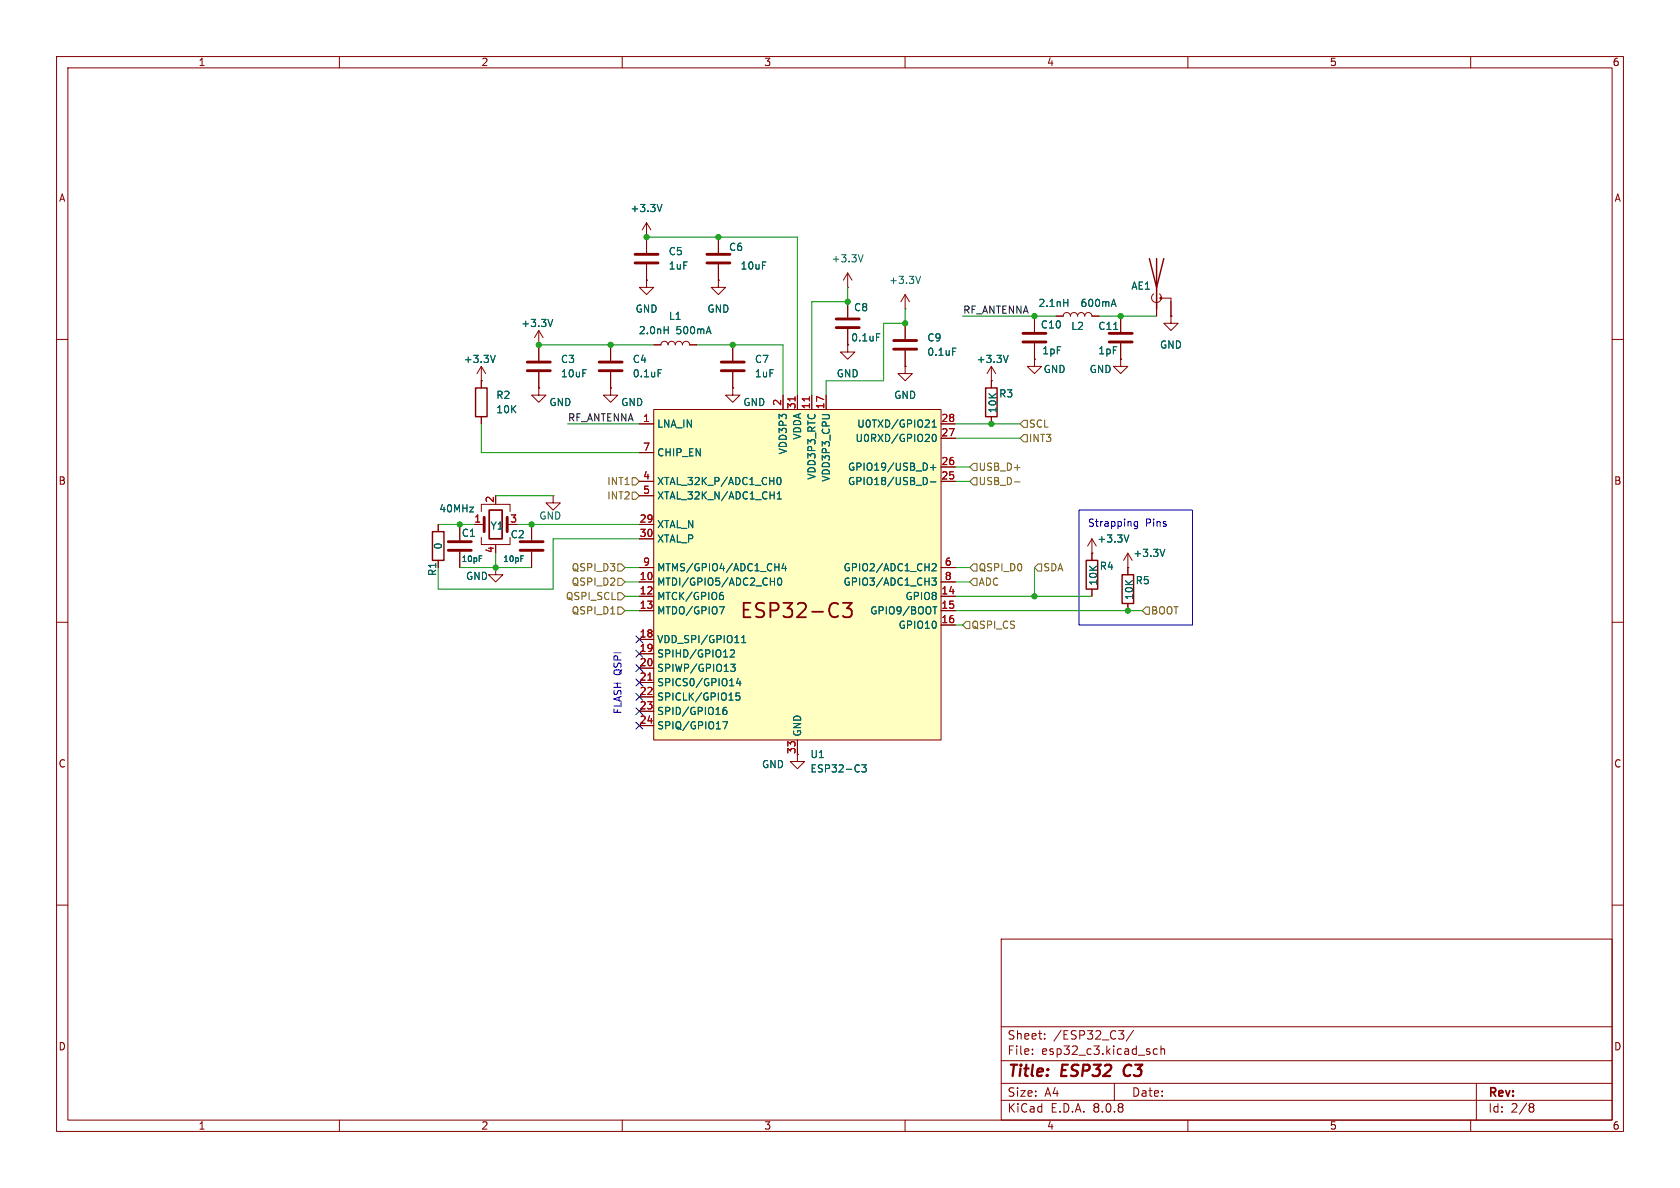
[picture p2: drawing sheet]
<svg xmlns="http://www.w3.org/2000/svg" width="297mm" height="210mm" viewBox="0 0 297 210" stroke-linecap="round" stroke-linejoin="round" font-family="sans-serif">
<g fill="none" stroke="#840000" stroke-width=".18">
<path d="M10 10h277v190h-277zM12 12h273v186h-273zM60 10v2M110 10v2M160 10v2M210 10v2M260 10v2M114.3 39.4v5.3M114.3 39.4l-.8 1.2M114.3 39.4l.8 1.2M114.3 41.9h.1M114.3 49.5v1.3h1.3l-1.3 1.3-1.3-1.3h1.3"/>
<path d="M114.3 49.5h.1M114.3 46.7v2.8M127 49.5v1.3h1.3l-1.3 1.3-1.3-1.3h1.3M127 49.5h.1M127 41.9v2.8M127 46.7v2.8M149.9 50.8h.1M149.9 58.2v4h1.2l-1.2 1.3-1.3-1.3h1.3M149.9 48.3l-.8 1.2M149.9 48.3v2.5M149.9 53.3v2.8M149.9 48.3l.7 1.2"/>
<path d="M160 54.6h.1M160 52.1l-.7 1.2M160 52.1v2.5M160 57.2v2.7M160 52.1l.8 1.2M182.9 55.9v2.8M186.7 55.9h1.3a.64 .64 0 0 1 .6-.7 .64 .64 0 0 1 .6 .7 .64 .64 0 0 1 .7-.7 .64 .64 0 0 1 .6 .7 .64 .64 0 0 1 .6-.7 .64 .64 0 0 1 .7 .7 .64 .64 0 0 1 .6-.7 .64 .64 0 0 1 .6 .7h1.3M198.1 55.9v2.8M204.5 50.8v5.1M205 51.9a.85 .85 0 0 1 .1 1.3 .85 .85 0 0 1-1.3 0 .85 .85 0 0 1 .2-1.3M205.2 52.7h1.8v3.2M207 55.9v1.3h1.3l-1.3 1.2-1.3-1.2h1.3"/>
<path d="M207 55.9h.1M10 60h2M107.9 68.6v1.3h1.3l-1.3 1.2-1.2-1.2h1.2M107.9 68.6h.1M107.9 61v2.8M107.9 65.8v2.8M115.6 61h1.2a.64 .64 0 0 1 .7-.7 .64 .64 0 0 1 .6 .7 .64 .64 0 0 1 .6-.7 .64 .64 0 0 1 .7 .7 .64 .64 0 0 1 .6-.7 .64 .64 0 0 1 .6 .7 .64 .64 0 0 1 .7-.7 .64 .64 0 0 1 .6 .7h1.3M129.5 68.6v1.3h1.3l-1.3 1.2-1.2-1.2h1.2M129.5 68.6h.1M129.5 61v2.8M129.5 65.8v2.8M160 64.8v1.2h1.3l-1.3 1.3-1.3-1.3h1.3"/>
<path d="M160 64.8h.1M160 62v2.8M175.3 67.3h.1M175.3 64.8l-.8 1.2M175.3 64.8v3.8M175.3 73.7v1.2M175.3 64.8l.7 1.2M182.9 63.5v1.3h1.2l-1.2 1.2-1.3-1.2h1.3M182.9 63.5h.1M182.9 60.7v2.8M198.1 63.5v1.3h1.3l-1.3 1.2-1.3-1.2h1.3M198.1 63.5h.1"/>
<path d="M198.1 60.7v2.8M285 60h2M193 97.8h.1M193 95.3l-.7 1.2M193 95.3v3.8M193 95.3l.8 1.2M199.4 97.8v3.8M199.4 97.8l-.8 1.3M199.4 97.8l.8 1.3M10 110h2M193 104.1v1.3M199.4 100.3h.1"/>
<path d="M199.4 106.7v1.3M285 110h2M10 160h2M177 166h108v32h-108zM285 160h2M60 198v2M110 198v2M160 198v2M177 194.5h108M177 191.5h108M177 187.5h108M177 181.5h108"/>
<path d="M182.5 186.3v.1M182.5 185.5v.1M184.7 183.6v.1M184.7 182.8v.1M197 191.5v3M197.7 182.2h1l-.5 .6M198.4 182.8l.3 .3v.3l-.3 .3M200.4 182.1l-1.3 2M204.6 185.5l-.4-.1-.3 .3v.4l.1 .2h.6M205.2 185.5l.3-.1 .3 .1 .1 .9M205.2 184.9v1.5M210 198v2"/>
<path d="M260 198v2M261 191.5v6.5M270.6 195.1l.4 .1 .2 .2-.3 .3M270.6 195.7h.3M270.9 195.7l.2 .2 .1 .4-.2 .2-.4 .1"/>
</g>
<path d="M198.9 188.5a1.27 1.27 0 0 0 0 1.6" fill="none" stroke="#840000" stroke-width=".4"/>
<g fill="none" stroke="#006464" stroke-width=".18">
<path d="M117 36.1l-.4 1.3M117.4 58.3h.7M118.1 57.7v1.3M152.6 45l-.4 1.3M155 59h.6M162.7 48.8l-.4 1.3M188.1 53.5h.7M188.8 52.9v1.3M196.9 58.2h.7M116.3 65.3h.7M168.4 61.5h.6M178.2 62.8l-.4 1.3"/>
<path d="M199.6 94.6l-.5 1.2M205.9 97.1l-.4 1.3"/>
</g>
<path d="M203.2 45.7l1.3 5.1 1.2-5.1M204.5 45.7v8.9M174.2 68.6h2.1v5.1h-2.1zM192 99.1h2.1v5h-2.1zM198.4 101.6h2v5.1h-2z" fill="none" stroke="#840000" stroke-width=".25"/>
<circle cx="205.2" cy="52.7" r=".18" fill="#840000" stroke="#840000" stroke-width=".18"/>
<g fill="none" stroke="#840000" stroke-width=".51">
<path d="M112.3 46.5h4M112.3 45h4M125 46.5h4M125 45h4M147.8 57.9h4.1M147.8 56.4h4.1M180.8 58.9h4.1M196.1 58.9h4.1M105.9 65.5h4.1M105.9 64h4.1M127.5 65.5h4.1M127.5 64h4.1"/>
<path d="M158 61.7h4.1M158 60.2h4.1M180.8 60.5h4.1M196.1 60.5h4.1"/>
</g>
<path d="M115.6 72.4h50.8v58.4h-50.8z" fill="#ffffc2"/>
<g fill="none" stroke="#840000" stroke-width=".18">
<path d="M95.2 58.4l-.7 1.3M95.2 58.4v5.4M95.2 58.4l.8 1.3M114.3 41.9h.1M114.3 49.5h.1M114.3 41.9v2.8M114.3 46.7v2.8M127 49.5h.1M127 41.9v2.8M127 46.7v2.8M149.9 53.3v2.8M149.9 58.2v2.8"/>
<path d="M160 57.2v2.7M182.9 55.9v2.8M186.7 55.9h1.3M193 55.9h1.3M198.1 55.9v2.8M204.5 53.3v2.6M207 55.9h.1M207 53.3v2.6M85.1 67.3h.1M85.1 64.8v3.8M85.1 73.7v1.2M85.1 64.8l-.8 1.2"/>
<path d="M85.1 64.8l.8 1.2M95.2 61h.1M95.2 68.6v1.3h1.3l-1.3 1.2-1.2-1.2h1.2M95.2 68.6h.1M95.2 65.8v2.8M107.9 68.6h.1M107.9 61v2.8M107.9 65.8v2.8M113 74.9h2.6M115.6 72.4h50.8v58.4h-50.8zM115.6 61h1.2M121.9 61h1.3"/>
<path d="M129.5 68.6h.1M129.5 61v2.8M129.5 65.8v2.8M138.4 69.9v2.5M141 69.9v2.5M143.5 69.9v2.5M146 69.9v2.5M160 64.8h.1M160 62v2.8M166.4 74.9h2.5M166.4 77.5h2.5M175.3 67.3h.1"/>
<path d="M175.3 67.3v1.3M175.3 73.7v1.2M182.9 63.5h.1M182.9 60.7v2.8M198.1 63.5h.1M198.1 60.7v2.8M77.5 92.7v1.3M77.5 99.1v1.2M81.3 92.7v2.8M81.3 97.5v2.8M83.8 92.7h1.8M85.1 95v1.3h5.1v-1.3"/>
<path d="M85.1 90.4v-1.2h5.1v1.2M87.6 96.3v.2M94 92.7v2.8M94 97.5v2.8M97.8 87.6v1.3h1.3l-1.3 1.3-1.3-1.3h1.3M97.8 87.6h.1M113 85.1h2.6M113 92.7h2.6M113 95.3h2.6M113 87.6h2.6M113 80h2.6M166.4 85.1h2.5"/>
<path d="M166.4 82.6h2.5M193 97.8h.1M193 97.8v1.3M87.6 100.3v1.3h1.3l-1.3 1.3-1.2-1.3h1.2M87.6 100.3h.1M113 102.9h2.6M113 105.4h2.6M113 108h2.6M113 113h2.6M113 115.6h2.6M113 118.1h2.6M113 100.3h2.6"/>
<path d="M166.4 102.9h2.5M166.4 105.4h2.5M166.4 108h2.5M166.4 110.5h2.5M166.4 100.3h2.5M193 104.1v1.3M199.4 100.3h.1M199.4 100.3v1.3M199.4 106.7v1.3M113 120.7h2.6M113 123.2h2.6M113 125.7h2.6"/>
<path d="M113 128.3h2.6M141 130.8v3.8h1.2l-1.2 1.3-1.3-1.3h1.3"/>
</g>
<path d="M149 106.6h1.6l-.9 .9a.69 .69 0 0 1 .9 .5v.6l-.3 .4-.2 .1h-.7l-.4-.2" fill="none" stroke="#840000" stroke-width=".32"/>
<g fill="none" stroke="#006464" stroke-width=".18">
<path d="M117 36.1l-.4 1.3M97.7 56.5l-.4 1.2M117.4 58.3h.7M118.1 57.7v1.3M155 59h.6M188.1 53.5h.7M188.8 52.9v1.3M196.9 58.2h.7M87.6 62.8l-.5 1.3M116.3 65.3h.7M164.8 75.5h.7M164.8 74.6l.4-.4v1.3"/>
<path d="M164.9 76.9l.2-.1a.68 .68 0 0 1 .4 .6 .68 .68 0 0 1-.4 .6l-.2-.1-.1-.3zM168.4 61.5h.6M178.2 62.8l-.4 1.3M84.7 98.3h.5M92.1 98.3h.5M137.4 88.2h.7M137.4 87.3l.4-.4v1.3M137.5 84.5l.1-.1a.68 .68 0 0 1 .5 .6 .68 .68 0 0 1-.5 .7 .84 .84 0 0 1-.1-1.2zM137.7 99.6v1.3M138.6 99.6l-.3 .9h.7M163.7 84.5l.2 .4-.2 .7M164.5 85.2h1"/>
<path d="M164.5 82.6h1M164.8 99.8l.5-.2 .2 .4-.8 .9h.8M165 82.2v.9M199.6 94.6l-.5 1.2M205.9 97.1l-.4 1.3M127.2 107.3h.8l-.5 1.2M127.4 105.2h.3l.2 .2v.5l-.5 .1M127.8 104.7l-.4 .1M129.1 115l.5-.1 .2 .3-.7 .9h.7M129.2 117.4h.8l-.5 .5 .4 .1v.6l-.2 .1-.5-.1M130.5 119.9l-.3 .9h.8M131.1 113.6h.7"/>
<path d="M131.1 112.7l.4-.4v1.3M136.2 102.8h.7M136.9 102.2v1.2M137 100.2h.7M137.6 102.3l.2-.1a.68 .68 0 0 1 .4 .6 .68 .68 0 0 1-.4 .6l-.2-.1-.1-.3zM138.9 100.1v.8M164.7 102.2h.8l-.4 .5 .4 .1v.5l-.2 .1-.6-.1M164.9 107.3h.7M165.3 107.3v1.2M127.8 127.6h.8l-.5 1.2M128.4 125l-.4 .1a.86 .86 0 0 0 0 1.2l.5-.1v-.4l-.2-.3h-.3l-.2 .3M130.8 122.5h-.7v.6l.2-.1h.4l.1 .2v.4l-.2 .2-.5-.2"/>
<path d="M130.8 120.4v.8M152.3 135.2h.8l-.4 .5 .4 .1v.5l-.2 .2-.6-.2"/>
</g>
<path d="M140.6 70.2v.7M143.1 70.2v.7M114.5 120.2h.8" fill="none" stroke="#a90000" stroke-width=".18"/>
<path d="M93.2 65.5h4.1M93.2 64h4.1M79.2 97.3h4.1M79.2 95.8h4.1M85.6 91.4v2.6M89.7 91.4v2.6M91.9 97.3h4.1M91.9 95.8h4.1" fill="none" stroke="#840000" stroke-width=".51"/>
<path d="M84.1 68.6h2v5.1h-2zM76.5 94h2v5.1h-2z" fill="none" stroke="#840000" stroke-width=".25"/>
<path d="M86.5 90.2h2.3v5.1h-2.3z" fill="none" stroke="#840000" stroke-width=".3"/>
<g fill="none" stroke="#725600" stroke-width=".18">
<path d="M181 76.8h.6v1.3h-.6l-.7-.6zM181 74.3h.6v1.3h-.6l-.7-.7zM109.2 99.7h.7l.6 .6-.6 .7h-.7zM111.8 87h.6l.6 .6-.6 .7h-.6zM111.8 84.5h.6l.6 .6-.6 .6h-.6zM172.1 99.7h.6v1.3h-.6l-.7-.7zM172.1 84.5h.6v1.2h-.6l-.7-.6zM172.1 81.9h.6v1.3h-.6l-.7-.6zM179.4 85.2h.9M183.5 99.7h.6v1.3h-.6l-.6-.7zM109.2 102.2h.7l.6 .7-.6 .6h-.7zM109.2 107.3h.7l.6 .7-.6 .6h-.7z"/>
<path d="M109.2 104.8h.7l.6 .6-.6 .6h-.7zM170.8 109.9h.6v1.2h-.6l-.6-.6zM172.1 102.2h.6v1.3h-.6l-.7-.6zM202.6 107.3h.6v1.3h-.6l-.7-.6z"/>
</g>
<path d="M190.8 90.2h20v20.3h-20zM201.1 92.2v1l-.2 .3-.3-.1M201.1 92.3l-.3-.1-.3 .2 .1 .6h.5" fill="none" stroke="#0000c2" stroke-width=".18"/>
<g fill="none" stroke="#009600" stroke-width=".18">
<path d="M114.3 41.9h26.7v28M149.9 50.8v2.5h-6.4v16.6M160 54.6v2.6h-3.8v10.1h-10.2v2.6M170.2 55.9h16.5M194.3 55.9h10.2M85.1 74.9v5.1h27.9M95.2 61h20.4M100.3 74.9h12.7M123.2 61h15.2v8.9M168.9 74.9h11.4M168.9 77.5h11.4M77.5 92.7h6.3"/>
<path d="M87.6 97.8v2.5M87.6 87.6h10.2M91.4 92.7h21.6M113 95.3h-15.2v8.8h-20.3v-3.8M168.9 85.1h2.5M168.9 82.6h2.5M81.3 100.3h12.7M110.5 102.9h2.5M110.5 100.3h2.5M110.5 105.4h2.5M110.5 108h2.5M168.9 102.9h2.5"/>
<path d="M168.9 100.3h2.5M168.9 105.4h24.1M168.9 110.5h1.3M168.9 108h33M182.9 100.3v5.1"/>
</g>
<g fill="none" stroke="#000084" stroke-width=".18">
<path d="M112.4 112.4l1.2 1.2M112.4 115l1.2 1.2M112.4 117.5l1.2 1.2M113.6 112.4l-1.2 1.2M113.6 115l-1.2 1.2M113.6 117.5l-1.2 1.2M112.4 125.1l1.2 1.2M112.4 122.6l1.2 1.2M112.4 120l1.2 1.3M112.4 127.7l1.2 1.2M113.6 125.1l-1.2 1.2M113.6 122.6l-1.2 1.2"/>
<path d="M113.6 120l-1.2 1.3M113.6 127.7l-1.2 1.2"/>
</g>
<g fill="#009600" stroke="#009600" stroke-width=".18">
<circle cx="87.6" cy="100.3" r=".46"/>
<circle cx="95.2" cy="61" r=".46"/>
<circle cx="94" cy="92.7" r=".46"/>
<circle cx="81.3" cy="92.7" r=".46"/>
<circle cx="160" cy="57.2" r=".46"/>
<circle cx="198.1" cy="55.9" r=".46"/>
<circle cx="182.9" cy="55.9" r=".46"/>
<circle cx="175.3" cy="74.9" r=".46"/>
<circle cx="149.9" cy="53.3" r=".46"/>
<circle cx="127" cy="41.9" r=".46"/>
<circle cx="114.3" cy="41.9" r=".46"/>
<circle cx="107.9" cy="61" r=".46"/>
<circle cx="129.5" cy="61" r=".46"/>
<circle cx="182.9" cy="105.4" r=".46"/>
<circle cx="199.4" cy="108" r=".46"/>
</g>
<text font-size="3.5" fill="#840000" x="130.6" y="109.7">ESP32-C3</text>
<g font-size="2.8" fill="#840000">
<text x="178" y="190.9">Title:</text>
<text x="187.7" y="190.9">ESP32</text>
<text x="199.5" y="190.9">C3</text>
</g>
<g font-size="2.1" fill="#840000">
<text x="178" y="184">Sheet:</text>
<text x="186.2" y="184">/ESP32_C3/</text>
<text x="178" y="186.7">File:</text>
<text x="184.1" y="186.7">esp32_c3.kicad_sch</text>
<text x="178" y="196.9">KiCad</text>
<text x="178" y="194.1">Size:</text>
<text x="184.7" y="194.1">A4</text>
<text x="185.7" y="196.9">E.D.A.</text>
<text x="193.3" y="196.9">8.0.8</text>
<text x="200" y="194.1">Date:</text>
<text x="263" y="194.3">Rev:</text>
<text x="263" y="196.9">Id:</text>
<text x="267.1" y="196.9">2/8</text>
</g>
<g font-size="1.8" fill="#840000">
<text x="35" y="11.9">1</text>
<text x="85" y="11.9">2</text>
<text x="135" y="11.9">3</text>
<text x="185" y="11.9">4</text>
<text x="235" y="11.9">5</text>
<text x="285" y="11.9">6</text>
<text x="10.3" y="35.9">A</text>
<text x="285.3" y="35.9">A</text>
<text x="150.4" y="60.6">0.1uF</text>
<text x="10.3" y="85.9">B</text>
<text x="285.3" y="85.9">B</text>
<text x="10.3" y="135.9">C</text>
<text x="140.7" y="133.4" transform="rotate(-90 140.7 133.4)">33</text>
<text x="285.3" y="135.9">C</text>
<text x="10.3" y="185.9">D</text>
<text x="285.3" y="185.9">D</text>
<text x="35" y="199.9">1</text>
<text x="85" y="199.9">2</text>
<text x="135" y="199.9">3</text>
<text x="185" y="199.9">4</text>
<text x="235" y="199.9">5</text>
<text x="285" y="199.9">6</text>
</g>
<g font-size="1.8" fill="#006464">
<text x="111.4" y="37.7">+3.3V</text>
<text x="118.1" y="45.3">C5</text>
<text x="118.1" y="47.9">1uF</text>
<text x="128.8" y="44.6">C6</text>
<text x="130.8" y="47.9">10uF</text>
<text x="146.9" y="46.6">+3.3V</text>
<text x="157.1" y="50.4">+3.3V</text>
<text x="199.9" y="51.4">AE1</text>
<text x="92.1" y="58">+3.3V</text>
<text x="112.3" y="55.5">GND</text>
<text x="112.8" y="59.3">2.0nH</text>
<text x="118.2" y="56.7">L1</text>
<text x="119.5" y="59.3">500mA</text>
<text x="125" y="55.5">GND</text>
<text x="150.9" y="55.2">C8</text>
<text x="183.5" y="54.5">2.1nH</text>
<text x="183.9" y="58.3">C10</text>
<text x="189.3" y="58.5">L2</text>
<text x="191.3" y="54.5">600mA</text>
<text x="194.1" y="58.5">C11</text>
<text x="81.9" y="64.4">+3.3V</text>
<text x="99.1" y="64.4">C3</text>
<text x="111.8" y="64.4">C4</text>
<text x="133.4" y="64.4">C7</text>
<text x="163.8" y="60.6">C9</text>
<text x="163.8" y="63.1">0.1uF</text>
<text x="172.6" y="64.4">+3.3V</text>
<text x="184.2" y="62.8">1pF</text>
<text x="194.1" y="62.8">1pF</text>
<text x="205" y="61.8">GND</text>
<text x="87.6" y="70.7">R2</text>
<text x="97" y="72">GND</text>
<text x="99.1" y="66.9">10uF</text>
<text x="109.7" y="72">GND</text>
<text x="111.8" y="66.9">0.1uF</text>
<text x="131.3" y="72">GND</text>
<text x="133.4" y="66.9">1uF</text>
<text x="147.8" y="66.9">GND</text>
<text x="158" y="70.7">GND</text>
<text x="176.5" y="70.5">R3</text>
<text x="184.4" y="66.1">GND</text>
<text x="192.5" y="66.1">GND</text>
<text x="87.6" y="73.3">10K</text>
<text x="116.1" y="75.8">LNA_IN</text>
<text x="141.8" y="77.8" transform="rotate(-90 141.8 77.8)">VDDA</text>
<text x="151.4" y="75.8">U0TXD/GPIO21</text>
<text x="176.4" y="73.1" transform="rotate(-90 176.4 73.1)">10K</text>
<text x="116.1" y="80.9">CHIP_EN</text>
<text x="139.3" y="80.4" transform="rotate(-90 139.3 80.4)">VDD3P3</text>
<text x="149.8" y="83.4">GPIO19/USB_D+</text>
<text x="151.1" y="78.3">U0RXD/GPIO20</text>
<text x="116.1" y="86">XTAL_32K_P/ADC1_CH0</text>
<text x="116.1" y="88.5">XTAL_32K_N/ADC1_CH1</text>
<text x="144.4" y="84.9" transform="rotate(-90 144.4 84.9)">VDD3P3_RTC</text>
<text x="146.9" y="85.3" transform="rotate(-90 146.9 85.3)">VDD3P3_CPU</text>
<text x="149.8" y="86">GPIO18/USB_D-</text>
<text x="77.6" y="90.8">40MHz</text>
<text x="81.5" y="95.1">C1</text>
<text x="86.6" y="93.8">Y1</text>
<text x="90.2" y="95.4">C2</text>
<text x="95.2" y="92">GND</text>
<text x="116.1" y="93.6">XTAL_N</text>
<text x="77.3" y="101.9" transform="rotate(-90 77.3 101.9)">R1</text>
<text x="78.3" y="97.2" transform="rotate(-90 78.3 97.2)">0</text>
<text x="116.1" y="96.1">XTAL_P</text>
<text x="116.1" y="101.2">MTMS/GPIO4/ADC1_CH4</text>
<text x="149" y="101.2">GPIO2/ADC1_CH2</text>
<text x="193.9" y="96.1">+3.3V</text>
<text x="194.3" y="100.9">R4</text>
<text x="200.3" y="98.7">+3.3V</text>
<text x="82.3" y="102.7">GND</text>
<text x="116.1" y="103.7">MTDI/GPIO5/ADC2_CH0</text>
<text x="116.1" y="106.3">MTCK/GPIO6</text>
<text x="149" y="103.7">GPIO3/ADC1_CH3</text>
<text x="160" y="106.3">GPIO8</text>
<text x="194.2" y="103.6" transform="rotate(-90 194.2 103.6)">10K</text>
<text x="200.5" y="106.2" transform="rotate(-90 200.5 106.2)">10K</text>
<text x="200.7" y="103.5">R5</text>
<text x="116.1" y="108.8">MTDO/GPIO7</text>
<text x="116.1" y="113.9">VDD_SPI/GPIO11</text>
<text x="153.7" y="108.8">GPIO9/BOOT</text>
<text x="158.8" y="111.4">GPIO10</text>
<text x="116.1" y="116.4">SPIHD/GPIO12</text>
<text x="116.1" y="119">SPIWP/GPIO13</text>
<text x="116.1" y="121.5">SPICS0/GPIO14</text>
<text x="116.1" y="124.1">SPICLK/GPIO15</text>
<text x="116.1" y="126.6">SPID/GPIO16</text>
<text x="116.1" y="129.1">SPIQ/GPIO17</text>
<text x="141.8" y="130.3" transform="rotate(-90 141.8 130.3)">GND</text>
<text x="134.6" y="136">GND</text>
<text x="143.2" y="134.2">U1</text>
<text x="143.2" y="136.8">ESP32-C3</text>
</g>
<g font-size="1.8" fill="#0f0f0f">
<text x="170.2" y="55.5">RF_ANTENNA</text>
<text x="100.3" y="74.6">RF_ANTENNA</text>
</g>
<g font-size="1.8" fill="#a90000">
<text x="138.2" y="71.8" transform="rotate(-90 138.2 71.8)">2</text>
<text x="113.6" y="74.7">1</text>
<text x="140.7" y="72.4" transform="rotate(-90 140.7 72.4)">31</text>
<text x="143.3" y="72.4" transform="rotate(-90 143.3 72.4)">11</text>
<text x="145.8" y="72.4" transform="rotate(-90 145.8 72.4)">17</text>
<text x="166.3" y="77.2">27</text>
<text x="166.3" y="74.7">28</text>
<text x="113.6" y="79.8">7</text>
<text x="166.3" y="82.3">26</text>
<text x="87.4" y="89" transform="rotate(-90 87.4 89)">2</text>
<text x="113.6" y="84.8">4</text>
<text x="113.6" y="87.4">5</text>
<text x="166.3" y="84.8">25</text>
<text x="83.7" y="92.5">1</text>
<text x="90.1" y="92.5">3</text>
<text x="113" y="92.5">29</text>
<text x="113" y="95">30</text>
<text x="87.4" y="97.9" transform="rotate(-90 87.4 97.9)">4</text>
<text x="113.6" y="100.1">9</text>
<text x="166.9" y="100.1">6</text>
<text x="113" y="102.6">10</text>
<text x="113" y="105.2">12</text>
<text x="113" y="107.7">13</text>
<text x="166.3" y="105.2">14</text>
<text x="166.3" y="107.7">15</text>
<text x="166.9" y="102.6">8</text>
<text x="113" y="112.8">18</text>
<text x="166.3" y="110.2">16</text>
<text x="113" y="115.3">19</text>
<text x="113" y="117.9">20</text>
<text x="113" y="120.4">21</text>
<text x="113" y="122.9">22</text>
<text x="113" y="125.5">23</text>
<text x="113" y="128">24</text>
</g>
<g font-size="1.8" fill="#725600">
<text x="181.8" y="75.8">SCL</text>
<text x="172.9" y="83.4">USB_D+</text>
<text x="181.8" y="78.3">INT3</text>
<text x="107.3" y="88.5">INT2</text>
<text x="107.3" y="86">INT1</text>
<text x="172.9" y="86">USB_D-</text>
<text x="101" y="101.2">QSPI_D3</text>
<text x="172.9" y="101.2">QSPI_D0</text>
<text x="184.3" y="101.2">SDA</text>
<text x="99.9" y="106.3">QSPI_SCL</text>
<text x="101" y="103.7">QSPI_D2</text>
<text x="172.9" y="103.7">ADC</text>
<text x="101" y="108.8">QSPI_D1</text>
<text x="171.6" y="111.4">QSPI_CS</text>
<text x="203.4" y="108.8">BOOT</text>
</g>
<g font-size="1.8" fill="#0000c2">
<text x="192.2" y="93.3">Strapping</text>
<text x="202.5" y="93.3">Pins</text>
<text x="110.1" y="126.3" transform="rotate(-90 110.1 126.3)">FLASH QSPI</text>
</g>
<g font-size="1.4" fill="#006464">
<text x="81.5" y="99.5">10pF</text>
<text x="88.9" y="99.5">10pF</text>
</g>
</svg>
